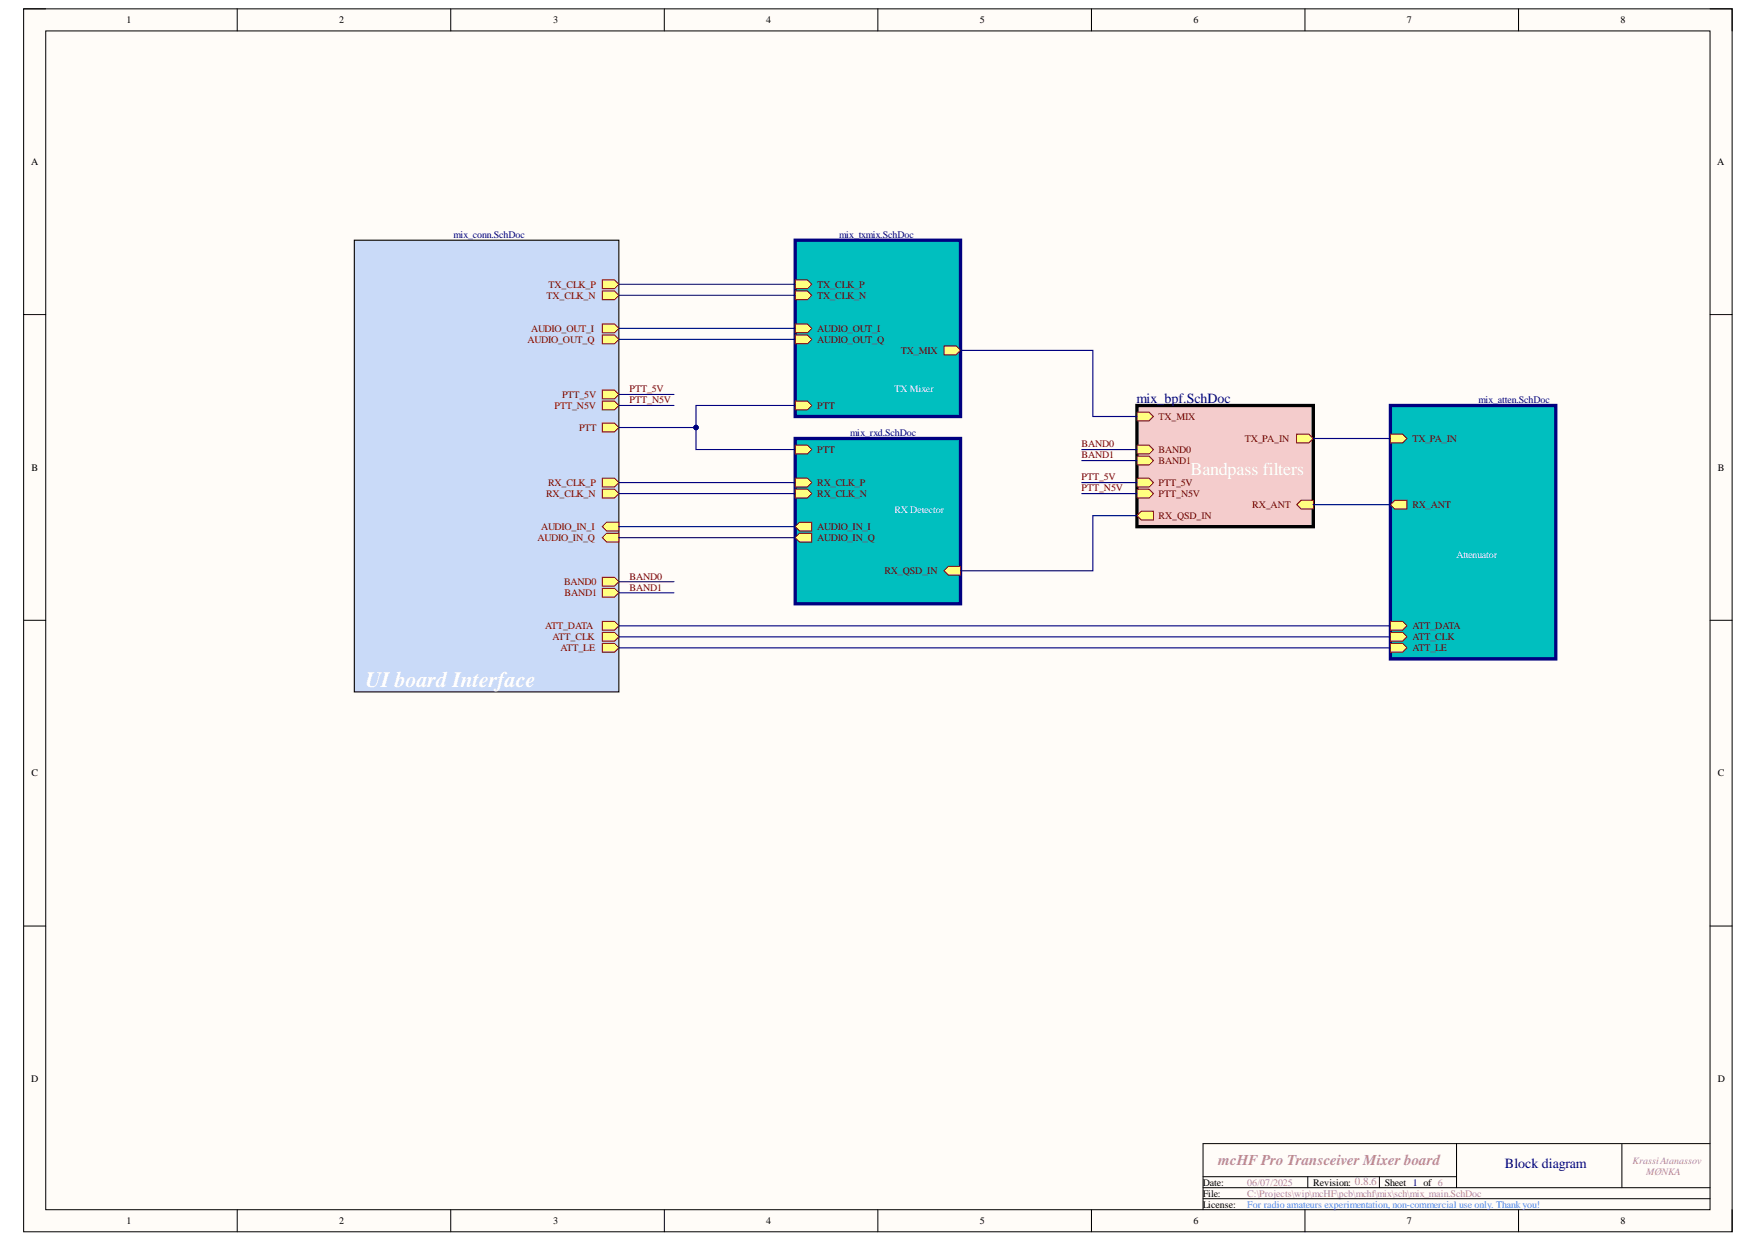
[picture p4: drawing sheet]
<svg xmlns="http://www.w3.org/2000/svg" width="297mm" height="210mm" viewBox="0 0 297 210" stroke-linecap="round" stroke-linejoin="round" font-family="sans-serif">
<path d="M4 1.5h288.8v206.7h-288.8z" fill-rule="evenodd" fill="#fffcf8"/>
<path d="M4 1.5h288.8v206.7h-288.8z" fill="none" stroke="#000" stroke-width=".17"/>
<path d="M7.7 5.2h281.4v199.2h-281.4z" fill-rule="evenodd" fill="#fffcf8"/>
<g fill="none" stroke="#000" stroke-width=".17">
<path d="M4 1.5h3.7M7.7 5.2h281.4v199.2h-281.4zM40.1 1.5v3.7M76.2 1.5v3.7M112.3 1.5v3.7M148.4 1.5v3.7M184.5 1.5v3.7M220.6 1.5v3.7M256.7 1.5v3.7M289.1 1.5h3.7v3.7M4 53.2h3.7M289.1 53.2h3.7"/>
<path d="M4 104.8h3.7M289.1 104.8h3.7M4 156.5h3.7M289.1 156.5h3.7M203.4 198.9h42.8M221.1 198.9v1.8M233.2 198.9v1.8M246.2 193.3v7.4M274.2 193.3v7.4M289.1 193.3h-85.7v11.1M40.1 204.4v3.8M76.2 204.4v3.8"/>
<path d="M112.3 204.4v3.8M148.4 204.4v3.8M184.5 204.4v3.8M203.4 200.7h85.7M203.4 202.6h85.7M220.6 204.4v3.8M256.7 204.4v3.8M292.8 204.4v3.8"/>
</g>
<path d="M59.9 40.6h44.7v76.3h-44.7z" fill-rule="evenodd" fill="#c9daf8"/>
<path d="M59.9 40.6h44.7v76.3h-44.7z" fill="none" stroke="#000" stroke-width=".19"/>
<path d="M101.8 56.6h2.1l.7 .8-.7 .7h-2.1z" fill-rule="evenodd" fill="#ffff80"/>
<path d="M101.8 56.6h2.1l.7 .8-.7 .7h-2.1z" fill="none" stroke="#800000" stroke-width=".17"/>
<path d="M101.8 89l.8-.7h2v1.5h-2z" fill-rule="evenodd" fill="#ffff80"/>
<path d="M101.8 89l.8-.7h2v1.5h-2z" fill="none" stroke="#800000" stroke-width=".17"/>
<path d="M101.8 54.7h2.1l.7 .8-.7 .7h-2.1z" fill-rule="evenodd" fill="#ffff80"/>
<path d="M101.8 54.7h2.1l.7 .8-.7 .7h-2.1z" fill="none" stroke="#800000" stroke-width=".17"/>
<path d="M101.8 90.9l.8-.8h2v1.5h-2z" fill-rule="evenodd" fill="#ffff80"/>
<path d="M101.8 90.9l.8-.8h2v1.5h-2z" fill="none" stroke="#800000" stroke-width=".17"/>
<path d="M101.8 82.7h2.1l.7 .7-.7 .8h-2.1z" fill-rule="evenodd" fill="#ffff80"/>
<path d="M101.8 82.7h2.1l.7 .7-.7 .8h-2.1z" fill="none" stroke="#800000" stroke-width=".17"/>
<path d="M101.8 80.8h2.1l.7 .8-.7 .7h-2.1z" fill-rule="evenodd" fill="#ffff80"/>
<path d="M101.8 80.8h2.1l.7 .8-.7 .7h-2.1z" fill="none" stroke="#800000" stroke-width=".17"/>
<path d="M101.8 47.3h2.1l.7 .7-.7 .8h-2.1z" fill-rule="evenodd" fill="#ffff80"/>
<path d="M101.8 47.3h2.1l.7 .7-.7 .8h-2.1z" fill="none" stroke="#800000" stroke-width=".17"/>
<path d="M101.8 49.2h2.1l.7 .7-.7 .8h-2.1z" fill-rule="evenodd" fill="#ffff80"/>
<path d="M101.8 49.2h2.1l.7 .7-.7 .8h-2.1z" fill="none" stroke="#800000" stroke-width=".17"/>
<path d="M101.8 71.5h2.1l.7 .7-.7 .8h-2.1z" fill-rule="evenodd" fill="#ffff80"/>
<path d="M101.8 71.5h2.1l.7 .7-.7 .8h-2.1z" fill="none" stroke="#800000" stroke-width=".17"/>
<path d="M101.8 105h2.1l.7 .8-.7 .7h-2.1z" fill-rule="evenodd" fill="#ffff80"/>
<path d="M101.8 105h2.1l.7 .8-.7 .7h-2.1z" fill="none" stroke="#800000" stroke-width=".17"/>
<path d="M101.8 106.9h2.1l.7 .7-.7 .8h-2.1z" fill-rule="evenodd" fill="#ffff80"/>
<path d="M101.8 106.9h2.1l.7 .7-.7 .8h-2.1z" fill="none" stroke="#800000" stroke-width=".17"/>
<path d="M101.8 108.7h2.1l.7 .8-.7 .7h-2.1z" fill-rule="evenodd" fill="#ffff80"/>
<path d="M101.8 108.7h2.1l.7 .8-.7 .7h-2.1z" fill="none" stroke="#800000" stroke-width=".17"/>
<path d="M101.8 65.9h2.1l.7 .8-.7 .7h-2.1z" fill-rule="evenodd" fill="#ffff80"/>
<path d="M101.8 65.9h2.1l.7 .8-.7 .7h-2.1z" fill="none" stroke="#800000" stroke-width=".17"/>
<path d="M101.8 67.8h2.1l.7 .7-.7 .8h-2.1z" fill-rule="evenodd" fill="#ffff80"/>
<path d="M101.8 67.8h2.1l.7 .7-.7 .8h-2.1z" fill="none" stroke="#800000" stroke-width=".17"/>
<path d="M101.8 97.6h2.1l.7 .7-.7 .8h-2.1z" fill-rule="evenodd" fill="#ffff80"/>
<path d="M101.8 97.6h2.1l.7 .7-.7 .8h-2.1z" fill="none" stroke="#800000" stroke-width=".17"/>
<path d="M101.8 99.4h2.1l.7 .8-.7 .7h-2.1z" fill-rule="evenodd" fill="#ffff80"/>
<path d="M101.8 99.4h2.1l.7 .8-.7 .7h-2.1z" fill="none" stroke="#800000" stroke-width=".17"/>
<path d="M134.4 40.6h28v29.8h-28z" fill-rule="evenodd" fill="#00bfbf"/>
<path d="M134.4 40.6h28v29.8h-28z" fill="none" stroke="#000080" stroke-width=".56"/>
<path d="M159.6 58.5h2l.8 .7-.8 .8h-2z" fill-rule="evenodd" fill="#ffff80"/>
<path d="M159.6 58.5h2l.8 .7-.8 .8h-2z" fill="none" stroke="#800000" stroke-width=".17"/>
<path d="M134.4 47.3h2.1l.7 .7-.7 .8h-2.1z" fill-rule="evenodd" fill="#ffff80"/>
<path d="M134.4 47.3h2.1l.7 .7-.7 .8h-2.1z" fill="none" stroke="#800000" stroke-width=".17"/>
<path d="M134.4 49.2h2.1l.7 .7-.7 .8h-2.1z" fill-rule="evenodd" fill="#ffff80"/>
<path d="M134.4 49.2h2.1l.7 .7-.7 .8h-2.1z" fill="none" stroke="#800000" stroke-width=".17"/>
<path d="M134.4 54.7h2.1l.7 .8-.7 .7h-2.1z" fill-rule="evenodd" fill="#ffff80"/>
<path d="M134.4 54.7h2.1l.7 .8-.7 .7h-2.1z" fill="none" stroke="#800000" stroke-width=".17"/>
<path d="M134.4 56.6h2.1l.7 .8-.7 .7h-2.1z" fill-rule="evenodd" fill="#ffff80"/>
<path d="M134.4 56.6h2.1l.7 .8-.7 .7h-2.1z" fill="none" stroke="#800000" stroke-width=".17"/>
<path d="M134.4 67.8h2.1l.7 .7-.7 .8h-2.1z" fill-rule="evenodd" fill="#ffff80"/>
<path d="M134.4 67.8h2.1l.7 .7-.7 .8h-2.1z" fill="none" stroke="#800000" stroke-width=".17"/>
<path d="M134.4 74.1h28v27.9h-28z" fill-rule="evenodd" fill="#00bfbf"/>
<path d="M134.4 74.1h28v27.9h-28z" fill="none" stroke="#000080" stroke-width=".56"/>
<path d="M159.6 96.5l.7-.8h2.1v1.5h-2.1z" fill-rule="evenodd" fill="#ffff80"/>
<path d="M159.6 96.5l.7-.8h2.1v1.5h-2.1z" fill="none" stroke="#800000" stroke-width=".17"/>
<path d="M134.4 89l.8-.7h2v1.5h-2z" fill-rule="evenodd" fill="#ffff80"/>
<path d="M134.4 89l.8-.7h2v1.5h-2z" fill="none" stroke="#800000" stroke-width=".17"/>
<path d="M134.4 90.9l.8-.8h2v1.5h-2z" fill-rule="evenodd" fill="#ffff80"/>
<path d="M134.4 90.9l.8-.8h2v1.5h-2z" fill="none" stroke="#800000" stroke-width=".17"/>
<path d="M134.4 75.2h2.1l.7 .8-.7 .7h-2.1z" fill-rule="evenodd" fill="#ffff80"/>
<path d="M134.4 75.2h2.1l.7 .8-.7 .7h-2.1z" fill="none" stroke="#800000" stroke-width=".17"/>
<path d="M134.4 82.7h2.1l.7 .7-.7 .8h-2.1z" fill-rule="evenodd" fill="#ffff80"/>
<path d="M134.4 82.7h2.1l.7 .7-.7 .8h-2.1z" fill="none" stroke="#800000" stroke-width=".17"/>
<path d="M134.4 80.8h2.1l.7 .8-.7 .7h-2.1z" fill-rule="evenodd" fill="#ffff80"/>
<path d="M134.4 80.8h2.1l.7 .8-.7 .7h-2.1z" fill="none" stroke="#800000" stroke-width=".17"/>
<path d="M192.2 68.5h29.8v20.5h-29.8z" fill-rule="evenodd" fill="#f4cccc"/>
<path d="M192.2 68.5h29.8v20.5h-29.8z" fill="none" stroke="#000" stroke-width=".56"/>
<path d="M192.2 75.2h2.1l.7 .8-.7 .7h-2.1z" fill-rule="evenodd" fill="#ffff80"/>
<path d="M192.2 75.2h2.1l.7 .8-.7 .7h-2.1z" fill="none" stroke="#800000" stroke-width=".17"/>
<path d="M192.2 77.1h2.1l.7 .7-.7 .8h-2.1z" fill-rule="evenodd" fill="#ffff80"/>
<path d="M192.2 77.1h2.1l.7 .7-.7 .8h-2.1z" fill="none" stroke="#800000" stroke-width=".17"/>
<path d="M192.2 80.8h2.1l.7 .8-.7 .7h-2.1z" fill-rule="evenodd" fill="#ffff80"/>
<path d="M192.2 80.8h2.1l.7 .8-.7 .7h-2.1z" fill="none" stroke="#800000" stroke-width=".17"/>
<path d="M219.2 85.3l.8-.8h2v1.5h-2z" fill-rule="evenodd" fill="#ffff80"/>
<path d="M219.2 85.3l.8-.8h2v1.5h-2z" fill="none" stroke="#800000" stroke-width=".17"/>
<path d="M219.2 73.4h2.1l.7 .7-.7 .8h-2.1z" fill-rule="evenodd" fill="#ffff80"/>
<path d="M219.2 73.4h2.1l.7 .7-.7 .8h-2.1z" fill="none" stroke="#800000" stroke-width=".17"/>
<path d="M192.2 82.7h2.1l.7 .7-.7 .8h-2.1z" fill-rule="evenodd" fill="#ffff80"/>
<path d="M192.2 82.7h2.1l.7 .7-.7 .8h-2.1z" fill="none" stroke="#800000" stroke-width=".17"/>
<path d="M192.9 86.4h2.1v1.5h-2.1l-.7-.7z" fill-rule="evenodd" fill="#ffff80"/>
<path d="M192.9 86.4h2.1v1.5h-2.1l-.7-.7z" fill="none" stroke="#800000" stroke-width=".17"/>
<path d="M192.2 69.7h2.1l.7 .7-.7 .7h-2.1z" fill-rule="evenodd" fill="#ffff80"/>
<path d="M192.2 69.7h2.1l.7 .7-.7 .7h-2.1z" fill="none" stroke="#800000" stroke-width=".17"/>
<path d="M235.1 68.5h27.9v42.9h-27.9z" fill-rule="evenodd" fill="#00bfbf"/>
<path d="M235.1 68.5h27.9v42.9h-27.9z" fill="none" stroke="#000080" stroke-width=".56"/>
<path d="M235.8 84.5h2.1v1.5h-2.1l-.7-.7z" fill-rule="evenodd" fill="#ffff80"/>
<path d="M235.8 84.5h2.1v1.5h-2.1l-.7-.7z" fill="none" stroke="#800000" stroke-width=".17"/>
<path d="M235.1 105h2l.8 .8-.8 .7h-2z" fill-rule="evenodd" fill="#ffff80"/>
<path d="M235.1 105h2l.8 .8-.8 .7h-2z" fill="none" stroke="#800000" stroke-width=".17"/>
<path d="M235.1 106.9h2l.8 .7-.8 .8h-2z" fill-rule="evenodd" fill="#ffff80"/>
<path d="M235.1 106.9h2l.8 .7-.8 .8h-2z" fill="none" stroke="#800000" stroke-width=".17"/>
<path d="M235.1 108.7h2l.8 .8-.8 .7h-2z" fill-rule="evenodd" fill="#ffff80"/>
<path d="M235.1 108.7h2l.8 .8-.8 .7h-2z" fill="none" stroke="#800000" stroke-width=".17"/>
<path d="M235.1 73.4h2l.8 .7-.8 .8h-2z" fill-rule="evenodd" fill="#ffff80"/>
<path d="M235.1 73.4h2l.8 .7-.8 .8h-2z" fill="none" stroke="#800000" stroke-width=".17"/>
<path d="M104.6 72.2h13.1M222 74.1h13.1M104.6 90.9h29.8M104.6 89h29.8M104.6 83.4h29.8M104.6 81.6h29.8M104.6 109.5h130.5M104.6 107.6h130.5M104.6 105.8h130.5" fill="none" stroke="#000080" stroke-width=".19"/>
<circle cx="117.7" cy="72.3" r=".37" fill="#000080"/>
<circle cx="117.7" cy="72.3" r=".37" fill="none" stroke="#000080" stroke-width=".17"/>
<path d="M104.6 57.4h29.8M104.6 55.5h29.8M104.6 49.9h29.8M104.6 48h29.8M104.6 68.5h9.3M104.6 66.7h9.3M134.4 68.5h-16.7v7.5h16.7" fill="none" stroke="#000080" stroke-width=".19"/>
<circle cx="117.7" cy="72.3" r=".37" fill="#000080"/>
<circle cx="117.7" cy="72.3" r=".37" fill="none" stroke="#000080" stroke-width=".17"/>
<path d="M162.4 59.2h22.4v11.2h7.4M182.9 77.8h9.3M182.9 76h9.3M104.6 98.3h9.3M182.9 83.4h9.3M182.9 81.6h9.3M192.2 87.2h-7.4v9.3h-22.4M222 85.3h13.1M104.6 100.2h9.3" fill="none" stroke="#000080" stroke-width=".19"/>
<text font-size="3.7" fill="#fff" x="61.8" y="116.2">UI board Interface</text>
<text font-size="3" fill="#fff" x="201.3" y="80.3">Bandpass filters</text>
<text font-size="2.5" fill="#c27ba0" x="205.9" y="196.8">mcHF Pro Transceiver Mixer board</text>
<g font-size="2.4" fill="#000080">
<text x="192.2" y="68.1">mix_bpf.SchDoc</text>
<text x="254.4" y="197.4">Block diagram</text>
</g>
<g font-size="1.7">
<text x="21.4" y="3.9">1</text>
<text x="57.4" y="3.9">2</text>
<text x="93.5" y="3.9">3</text>
<text x="129.5" y="3.9">4</text>
<text x="165.7" y="3.9">5</text>
<text x="201.8" y="3.9">6</text>
<text x="237.8" y="3.9">7</text>
<text x="274" y="3.9">8</text>
<text x="5.2" y="27.9">A</text>
<text x="290.3" y="27.9">A</text>
<text x="5.3" y="79.6">B</text>
<text x="290.4" y="79.6">B</text>
<text x="5.3" y="131.2">C</text>
<text x="290.4" y="131.2">C</text>
<text x="5.2" y="182.9">D</text>
<text x="290.4" y="182.9">D</text>
<text x="203.3" y="200.4">Date:</text>
<text x="203.3" y="202.2">File:</text>
<text x="222" y="200.4">Revision: 0.8.6</text>
<text x="234.1" y="200.4">Sheet 1 of 6</text>
<text x="21.4" y="206.9">1</text>
<text x="57.4" y="206.9">2</text>
<text x="93.5" y="206.9">3</text>
<text x="129.5" y="206.9">4</text>
<text x="165.7" y="206.9">5</text>
<text x="201.8" y="206.9">6</text>
<text x="203.3" y="204.1">License:</text>
<text x="237.8" y="206.9">7</text>
<text x="274" y="206.9">8</text>
</g>
<g font-size="1.7" fill="#000080">
<text x="76.7" y="40.2">mix_conn.SchDoc</text>
<text x="141.9" y="40.2">mix_txmix.SchDoc</text>
<text x="249.9" y="68.1">mix_atten.SchDoc</text>
<text x="143.8" y="73.7">mix_rxd.SchDoc</text>
</g>
<g font-size="1.7" fill="#800000">
<text x="92.4" y="50.5">TX_CLK_N</text>
<text x="92.7" y="48.6">TX_CLK_P</text>
<text x="138.2" y="48.6">TX_CLK_P</text>
<text x="138.2" y="50.5">TX_CLK_N</text>
<text x="89.2" y="57.9">AUDIO_OUT_Q</text>
<text x="89.8" y="56">AUDIO_OUT_I</text>
<text x="138.2" y="56">AUDIO_OUT_I</text>
<text x="138.2" y="57.9">AUDIO_OUT_Q</text>
<text x="152.3" y="59.8">TX_MIX</text>
<text x="93.8" y="69.1">PTT_N5V</text>
<text x="95" y="67.2">PTT_5V</text>
<text x="106.4" y="66.3">PTT_5V</text>
<text x="106.4" y="68.1">PTT_N5V</text>
<text x="138.2" y="69.1">PTT</text>
<text x="195.9" y="70.9">TX_MIX</text>
<text x="97.9" y="72.8">PTT</text>
<text x="138.2" y="76.5">PTT</text>
<text x="182.8" y="75.6">BAND0</text>
<text x="182.8" y="77.4">BAND1</text>
<text x="195.9" y="76.5">BAND0</text>
<text x="210.4" y="74.6">TX_PA_IN</text>
<text x="238.8" y="74.6">TX_PA_IN</text>
<text x="92.3" y="83.9">RX_CLK_N</text>
<text x="92.7" y="82.1">RX_CLK_P</text>
<text x="138.2" y="83.9">RX_CLK_N</text>
<text x="138.2" y="82.1">RX_CLK_P</text>
<text x="182.8" y="81.2">PTT_5V</text>
<text x="182.8" y="83">PTT_N5V</text>
<text x="195.9" y="78.4">BAND1</text>
<text x="195.9" y="82.1">PTT_5V</text>
<text x="195.9" y="83.9">PTT_N5V</text>
<text x="91.5" y="89.6">AUDIO_IN_I</text>
<text x="138.2" y="89.6">AUDIO_IN_I</text>
<text x="195.9" y="87.8">RX_QSD_IN</text>
<text x="211.7" y="85.8">RX_ANT</text>
<text x="238.8" y="85.8">RX_ANT</text>
<text x="90.9" y="91.5">AUDIO_IN_Q</text>
<text x="138.2" y="91.5">AUDIO_IN_Q</text>
<text x="95.4" y="98.9">BAND0</text>
<text x="95.4" y="100.8">BAND1</text>
<text x="106.4" y="98">BAND0</text>
<text x="106.4" y="99.8">BAND1</text>
<text x="149.5" y="97.1">RX_QSD_IN</text>
<text x="92.1" y="106.4">ATT_DATA</text>
<text x="238.8" y="106.4">ATT_DATA</text>
<text x="93.4" y="108.2">ATT_CLK</text>
<text x="94.8" y="110.1">ATT_LE</text>
<text x="238.8" y="108.2">ATT_CLK</text>
<text x="238.8" y="110.1">ATT_LE</text>
</g>
<g font-size="1.7" fill="#fff">
<text x="151.2" y="66.3">TX Mixer</text>
<text x="151.2" y="86.7">RX Detector</text>
<text x="246.2" y="94.3">Attenuator</text>
</g>
<g font-size="1.7" fill="#c27ba0">
<text x="276" y="196.6">Krassi Atanassov</text>
<text x="210.9" y="200.4">06/07/2025</text>
<text x="210.9" y="202.2">C:\Projects\wip\mcHF\pcb\mchf\mix\sch\mix_main.SchDoc</text>
<text x="278.3" y="198.5">MØNKA</text>
</g>
<text font-size="1.7" fill="#4a86e8" x="210.9" y="204.1">For radio amateurs experimentation, non-commercial use only. Thank you!</text>
</svg>
